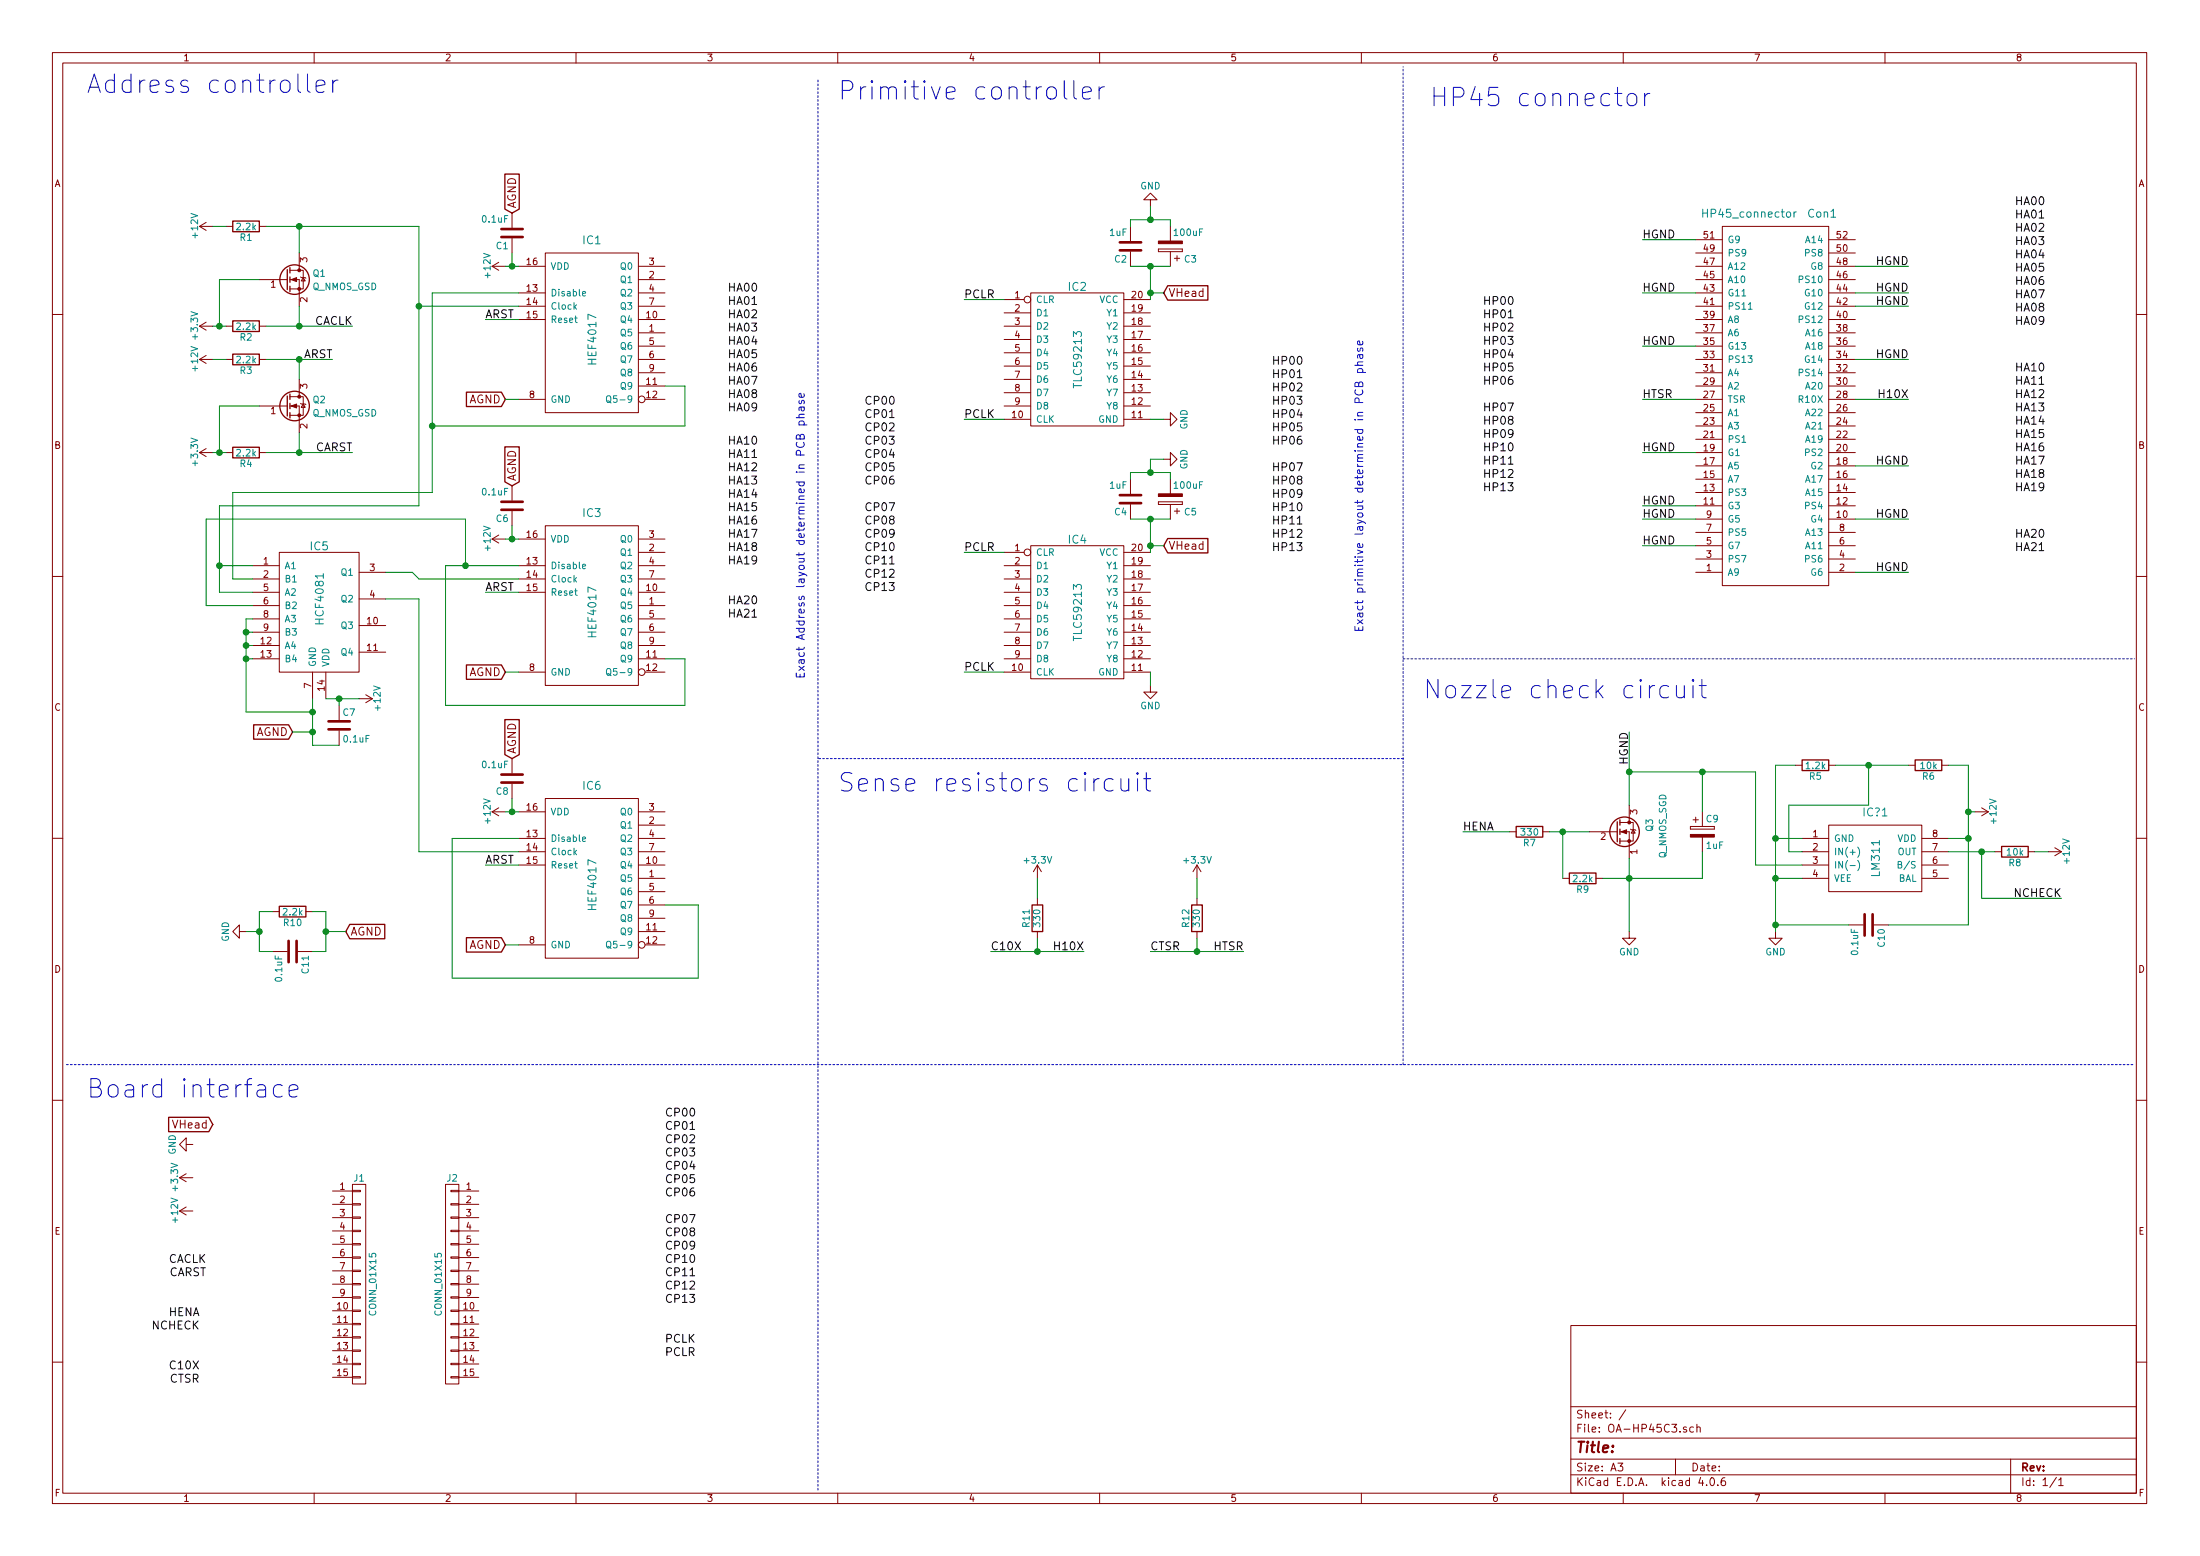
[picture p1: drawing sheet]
<svg xmlns="http://www.w3.org/2000/svg" width="420mm" height="297mm" viewBox="0 0 420 297" stroke-linecap="round" stroke-linejoin="round" font-family="sans-serif">
<g fill="none" stroke="#840000" stroke-width=".19">
<path d="M10 10h400v277h-400zM12 12h396v273.1h-396zM60 10v2M110 10v2M160 10v2M210 10v2M260 10v2M310 10v2M360 10v2M219.7 38.1h1.3l-1.3-1.2-1.3 1.2h1.3v1.3M38.1 43.2h2.5M38.1 43.2l1.3 .8"/>
<path d="M39.4 42.5l-1.3 .7M43.2 43.2h1.2M49.5 53.4h5.4M49.5 43.2h1.3M55.4 53.4h1.7v5.1M55.4 51.6h1.7M57.1 51.6h.8v3.6h-2.5M57.1 48.3v3.3M57.4 52.9l1 .2M57.9 53l.4 .6h-.8zM94 50.8h2.5M94 50.8l1.2 .8"/>
<path d="M95.2 50.1l-1.2 .7M97.8 40.7v2.8M97.8 45.5v2.8M99.1 58.5h5M99.1 55.9h5M99.1 50.8h5M104.1 48.3h17.8v30.5h-17.8zM121.9 58.5h5.1M121.9 55.9h5.1M121.9 53.4h5.1M121.9 50.8h5.1M191.8 57.2h3.8"/>
<path d="M191.8 59.7h5M196.8 55.9h17.8v25.4h-17.8zM214.6 57.2h5.1M214.6 59.7h5.1M215.9 43.2v2.8M215.9 48v2.8M221.2 47.5h4.6zM221.2 48h4.6zM221.2 47.5v.5zM223.5 43.2v2.8M223.5 48v2.8M224.3 49.3h1"/>
<path d="M224.8 48.8v1M225.8 47.5v.5zM323.8 48.3h5.1M323.8 58.5h5.1M323.8 45.8h5.1M323.8 55.9h5.1M323.8 53.4h5.1M323.8 50.8h5.1M328.9 43.2h20.3v68.6h-20.3zM349.2 48.3h5.1M349.2 58.5h5.1M349.2 45.8h5.1"/>
<path d="M349.2 55.9h5.1M349.2 53.4h5.1M349.2 50.8h5.1M10 60h2M38.1 68.6h2.5M38.1 62.3h2.5M38.1 62.3l1.3 .7M38.1 68.6l1.3 .8M39.4 61.5l-1.3 .8M39.4 67.9l-1.3 .7M43.2 68.6h1.2M43.2 62.3h1.2"/>
<path d="M49.5 68.6h1.3M49.5 62.3h1.3M49.5 77.5h5.4M55.4 77.5h1.7v5.1M55.4 75.7h1.7M57.1 75.7h.8v3.6h-2.5M57.1 72.4v3.3M57.4 77l1 .3M57.9 77.1l.4 .7h-.8zM99.1 61h5M99.1 76.2h5M121.9 73.7h5.1"/>
<path d="M121.9 61h5.1M121.9 71.2h5.1M121.9 68.6h5.1M121.9 66.1h5.1M121.9 63.5h5.1M123.2 76.2h3.8M191.8 62.3h5M191.8 64.8h5M191.8 67.3h5M191.8 69.9h5M191.8 72.4h5M191.8 75h5"/>
<path d="M191.8 77.5h5M214.6 62.3h5.1M214.6 64.8h5.1M214.6 67.3h5.1M214.6 69.9h5.1M214.6 72.4h5.1M214.6 75h5.1M214.6 77.5h5.1M323.8 73.7h5.1M323.8 61h5.1M323.8 71.2h5.1M323.8 68.6h5.1"/>
<path d="M323.8 78.8h5.1M323.8 66.1h5.1M323.8 76.2h5.1M323.8 63.5h5.1M349.2 73.7h5.1M349.2 61h5.1M349.2 71.2h5.1M349.2 68.6h5.1M349.2 78.8h5.1M349.2 66.1h5.1M349.2 76.2h5.1M349.2 63.5h5.1"/>
<path d="M408 60h2M38.1 86.4h2.5M38.1 86.4l1.3 .8M39.4 85.6l-1.3 .8M43.2 86.4h1.2M49.5 86.4h1.3M97.8 92.7v2.8M97.8 97.6v2.8M191.8 80h5M214.6 80h5.1M215.9 91.5v2.8M215.9 96.3v2.8"/>
<path d="M221.2 95.8h4.6zM221.2 96.3h4.6zM221.2 95.8v.5zM222.2 80h1.3v-1.2l1.3 1.2-1.3 1.3v-1.3M222.2 87.7h1.3v-1.3l1.3 1.3-1.3 1.2v-1.2M223.5 91.5v2.8M223.5 96.3v2.8M224.3 97.6h1M224.8 97.1v1M225.8 95.8v.5zM323.8 99.1h5.1M323.8 86.4h5.1"/>
<path d="M323.8 96.6h5.1M323.8 83.9h5.1M323.8 94h5.1M323.8 81.3h5.1M323.8 91.5h5.1M323.8 88.9h5.1M349.2 99.1h5.1M349.2 86.4h5.1M349.2 96.6h5.1M349.2 83.9h5.1M349.2 94h5.1M349.2 81.3h5.1"/>
<path d="M349.2 91.5h5.1M349.2 88.9h5.1M10 110h2M48.3 108h5M48.3 110.5h5M48.3 113.1h5M48.3 115.6h5M48.3 118.1h5M53.3 105.4h15.3v22.9h-15.3zM68.6 109.3h5.1M68.6 114.3h5.1M68.6 119.4h5.1"/>
<path d="M94 102.9h2.5M94 102.9l1.2 .8M95.2 102.1l-1.2 .8M99.1 108h5M99.1 110.5h5M99.1 113.1h5M99.1 102.9h5M104.1 100.4h17.8v30.4h-17.8zM121.9 108h5.1M121.9 110.5h5.1M121.9 113.1h5.1M121.9 115.6h5.1"/>
<path d="M121.9 118.1h5.1M121.9 105.4h5.1M121.9 102.9h5.1M191.8 108h5M191.8 110.5h5M191.8 113.1h5M191.8 115.6h5M191.8 118.1h5M191.8 105.4h3.8M196.8 104.2h17.8v25.4h-17.8zM214.6 108h5.1M214.6 110.5h5.1"/>
<path d="M214.6 113.1h5.1M214.6 115.6h5.1M214.6 118.1h5.1M214.6 105.4h5.1M323.8 109.3h5.1M323.8 106.7h5.1M323.8 104.2h5.1M323.8 101.6h5.1M349.2 109.3h5.1M349.2 106.7h5.1M349.2 104.2h5.1M349.2 101.6h5.1"/>
<path d="M408 110h2M48.3 120.7h5M48.3 123.2h5M48.3 125.8h5M59.7 128.3v5.1M62.2 128.3v5.1M64.8 134.7v2.8M64.8 139.5v2.8M68.6 124.5h5.1M68.6 133.4h2.5M69.8 132.6l1.3 .8M71.1 133.4l-1.3 .7"/>
<path d="M99.1 128.3h5M121.9 120.7h5.1M121.9 123.2h5.1M121.9 125.8h5.1M123.2 128.3h3.8M191.8 120.7h5M191.8 123.2h5M191.8 125.8h5M191.8 128.3h5M214.6 120.7h5.1M214.6 123.2h5.1M214.6 125.8h5.1"/>
<path d="M214.6 128.3h5.1M219.7 130.8v1.3h1.3l-1.3 1.3-1.3-1.3h1.3M94 155h2.5M94 155l1.2 .7M95.2 154.2l-1.2 .8M97.8 144.8v2.8M97.8 149.6v2.8M99.1 155h5M104.1 152.4h17.8v30.5h-17.8zM121.9 157.5h5.1M121.9 155h5.1M288.3 158.8h1.3"/>
<path d="M294.6 158.8h1.3M303.5 158.8h5.4M309.4 158.8h1.7v5.1M309.4 157h1.7M311.1 157h.8v3.6h-2.5M311.1 153.7v3.3M311.4 158.3l1 .2M311.9 158.4l.4 .6h-.8zM322.8 157.8v.5zM322.8 158.3h4.6zM322.8 157.8h4.6zM323.3 156.5h1.1"/>
<path d="M323.8 156v1M325.1 155v2.8M325.1 159.8v2.8M327.4 157.8v.5zM342.9 146.1h1.3M349.2 157.5h17.8v12.7h-17.8zM349.2 146.1h1.3M364.5 146.1h1.3M370.8 146.1h1.3M377.2 155h2.5M378.5 154.2l1.2 .8M379.7 155l-1.2 .7"/>
<path d="M10 160h2M45.7 177.8v-1.2l-1.3 1.2 1.3 1.3v-1.3h1.3M52.1 174h1.2M58.4 174h1.3M99.1 160.1h5M99.1 162.6h5M99.1 165.1h5M121.9 160.1h5.1M121.9 162.6h5.1M121.9 165.1h5.1M121.9 167.7h5.1M121.9 170.2h5.1"/>
<path d="M121.9 172.8h5.1M121.9 175.3h5.1M121.9 177.8h5.1M198.1 165.1v2.6M198.1 171.5v1.3M198.1 177.8v1.3M198.1 165.1l-.7 1.3M198.1 165.1l.8 1.3M228.6 165.1v2.6M228.6 171.5v1.3M228.6 177.8v1.3M228.6 165.1l-.8 1.3"/>
<path d="M228.6 165.1l.8 1.3M298.4 167.7h1.3M304.8 167.7h1.3M311.1 177.8v1.3h1.3l-1.3 1.3-1.2-1.3h1.2M339.1 177.8v1.3h1.3l-1.3 1.3-1.3-1.3h1.3M344.2 160.1h5M344.2 162.6h5M344.2 165.1h5M344.2 167.7h5M353.1 176.6h2.8M357.9 176.6h2.8M367 160.1h5.1"/>
<path d="M367 162.6h5.1M367 165.1h5.1M367 167.7h5.1M381 162.6h1.3M387.3 162.6h1.3M391.2 162.6h2.5M392.4 161.8l1.3 .8M393.7 162.6l-1.3 .8M408 160h2M52.1 181.6h2.8M56.9 181.6h2.8M99.1 180.4h5"/>
<path d="M123.2 180.4h3.8M10 210h2M35.6 218.5v-1.3l-1.3 1.3 1.3 1.2v-1.2h1.2M408 210h2M34.3 224.8l1.3 .8M34.3 224.8h2.5M34.3 231.2l1.3 .7M34.3 231.2h2.5M35.6 224.1l-1.3 .7M35.6 230.4l-1.3 .8M63.5 227.4h3.8M63.5 229.9h3.8"/>
<path d="M63.5 232.4h3.8M63.5 235h3.8M63.5 237.5h3.8M67.3 239.9h1.5v.3h-1.5zM67.3 237.4h1.5v.3h-1.5zM67.3 234.9h1.5v.2h-1.5zM67.3 232.3h1.5v.3h-1.5zM67.3 229.8h1.5v.2h-1.5zM67.3 227.2h1.5v.3h-1.5zM67.3 226.1h2.5v38.1h-2.5zM85.1 226.1h2.5v38.1h-2.5zM86.1 239.9h1.5v.3h-1.5z"/>
<path d="M86.1 237.4h1.5v.3h-1.5zM86.1 234.9h1.5v.2h-1.5zM86.1 232.3h1.5v.3h-1.5zM86.1 229.8h1.5v.2h-1.5zM86.1 227.2h1.5v.3h-1.5zM87.6 227.4h3.8M87.6 229.9h3.8M87.6 232.4h3.8M87.6 235h3.8M87.6 237.5h3.8M63.5 240.1h3.8M63.5 242.6h3.8"/>
<path d="M63.5 245.1h3.8M63.5 247.7h3.8M63.5 250.2h3.8M63.5 252.8h3.8M63.5 255.3h3.8M63.5 257.8h3.8M67.3 257.7h1.5v.3h-1.5zM67.3 255.2h1.5v.2h-1.5zM67.3 252.6h1.5v.3h-1.5zM67.3 250.1h1.5v.3h-1.5zM67.3 247.6h1.5v.2h-1.5zM67.3 245h1.5v.3h-1.5z"/>
<path d="M67.3 242.5h1.5v.2h-1.5zM86.1 257.7h1.5v.3h-1.5zM86.1 255.2h1.5v.2h-1.5zM86.1 252.6h1.5v.3h-1.5zM86.1 250.1h1.5v.3h-1.5zM86.1 247.6h1.5v.2h-1.5zM86.1 245h1.5v.3h-1.5zM86.1 242.5h1.5v.2h-1.5zM87.6 240.1h3.8M87.6 242.6h3.8M87.6 245.1h3.8M87.6 247.7h3.8"/>
<path d="M87.6 250.2h3.8M87.6 252.8h3.8M87.6 255.3h3.8M87.6 257.8h3.8M300 253h108v32.1h-108zM10 260h2M63.5 260.4h3.8M63.5 262.9h3.8M67.3 262.8h1.5v.3h-1.5zM67.3 260.3h1.5v.2h-1.5zM86.1 262.8h1.5v.3h-1.5zM86.1 260.3h1.5v.2h-1.5z"/>
<path d="M87.6 260.4h3.8M87.6 262.9h3.8M300 278.5h108M300 274.5h108M300 268.5h108M309 279.3h.9l-.5 .6 .5 .1v.7l-.2 .1-.7-.1M310.5 269.1l-1.3 2M320 278.5v3M322.1 272.5a.37 .37 0 0 0-.6 .1l.1 .2 .5 .2v.1l-.2 .3-.4-.1M323.4 272.5l-.4-.1-.3 .3 .1 .6 .2 .1 .4-.1M324.1 272.5l.2-.1 .4 .1v.9M324.1 271.9v1.5"/>
<path d="M384 278.5v6.6M408 260h2M60 285.1v1.9M110 285.1v1.9M160 285.1v1.9M210 285.1v1.9M260 285.1v1.9M300 281.5h108M310 285.1v1.9M324.8 282l-.4 1.1h1M325.9 283.5v.1M326.7 282.3l.2-.2a.81 .81 0 0 1 .6 .6 .81 .81 0 0 1-.3 .8l-.1 .1a.79 .79 0 0 1-.4-1.3z"/>
<path d="M328.1 283.5v.1M329.4 282.1a.59 .59 0 0 0-.7 .6l.1 .8 .2 .1 .5-.1 .1-.5-.2-.3h-.4l-.3 .3M360 285.1v1.9M392.7 282l-1.2 2M393.2 282.5l.4-.4v1.5M393.2 283.6h.8"/>
<circle cx="196.2" cy="57.2" r=".63"/>
<circle cx="122.6" cy="76.2" r=".63"/>
<circle cx="196.2" cy="105.4" r=".63"/>
<circle cx="122.6" cy="128.3" r=".63"/>
<circle cx="122.6" cy="180.4" r=".63"/>
</g>
<g fill="none" stroke="#008484" stroke-width=".19">
<path d="M111.3 56.1l.5-.2v-.2l-.4-.1-.1 .2v.6h.5M333.9 59h.7M342.6 40.4v1.1M343.1 40.4l-.3 .1-.2 .3M115.9 75.7l.2-.1h.4a.83 .83 0 0 1-.1 1.2 .44 .44 0 0 1-.6-.4zM116.1 76.5l.6 .4M111.3 108.1l.5-.1v-.2l-.4-.1-.1 .2v.6h.5M115.9 127.8l.2-.2 .4 .1a.83 .83 0 0 1-.1 1.2 .44 .44 0 0 1-.6-.4zM116.1 128.6l.6 .4M111.3 160.2l.5-.1v-.2l-.4-.1-.1 .2v.6h.5M115.9 179.9l.2-.2h.4a.83 .83 0 0 1-.1 1.3 .44 .44 0 0 1-.6-.5zM353.3 165.2h1"/>
<path d="M354.8 161.7a1.51 1.51 0 0 1 0 2M354.8 164.2a1.51 1.51 0 0 1 0 2M362.5 165l.6-.1v-.3l-.6-.1v1.2h.5l.2-.1v-.3l-.3-.3M116.1 180.7l.6 .4"/>
</g>
<g fill="none" stroke="#840000" stroke-width=".25">
<path d="M96.4 33.2h2.8v6.7l-1.4 .8-1.4-.8zM44.4 42.2h5.1v2h-5.1zM54.9 51.5v3.8M55.4 51.1v1M55.4 52.9v1M55.4 54.6v1.1M223 54.5h7.7v2.8h-7.7l-.8-1.4zM44.4 61.3h5.1v2h-5.1zM44.4 67.6h5.1v2h-5.1zM54.9 75.6v3.8M55.4 75.2v1M55.4 77v1"/>
<path d="M55.4 78.8v1M89.1 74.9h6.7l.7 1.3-.7 1.4h-6.7zM44.4 85.4h5.1v2h-5.1zM96.4 85.3h2.8v6.7l-1.4 .7-1.4-.7zM223 102.8h7.7v2.7h-7.7l-.8-1.3zM48.4 138.4h6.7l.8 1.3-.8 1.4h-6.7zM89.1 126.9h6.7l.7 1.4-.7 1.4h-6.7zM96.4 137.4h2.8v6.7l-1.4 .7-1.4-.7zM289.6 157.8h5v2h-5zM308.9 156.9v3.8M309.4 156.5v1M309.4 158.3v1"/>
<path d="M344.2 145.1h5v2h-5zM365.8 145.1h5v2h-5zM53.3 173h5.1v2h-5.1zM66.8 176.5h6.7v2.7h-6.7l-.8-1.4zM89.1 179h6.7l.7 1.4-.7 1.3h-6.7zM197.1 172.8h2v5h-2zM227.6 172.8h2v5h-2zM299.7 166.7h5.1v2h-5.1zM309.4 160.1v1M382.3 161.6h5v2h-5zM32.2 213.3h7.7l.7 1.4-.7 1.3h-7.7z"/>
<circle cx="56.3" cy="53.4" r="2.82"/>
<circle cx="56.3" cy="77.5" r="2.82"/>
<circle cx="310.3" cy="158.8" r="2.82"/>
</g>
<g fill="#840000" stroke="#840000" stroke-width=".19">
<path d="M55.6 77.5l1-.4v.8z"/>
<path d="M55.6 53.4l1-.4v.8z"/>
<path d="M309.6 158.8l1-.4v.8z"/>
<path d="M221.2 94.3h4.6v.5h-4.6z"/>
<path d="M322.8 159.3h4.6v.5h-4.6z"/>
<path d="M221.2 46h4.6v.5h-4.6z"/>
<circle cx="57.1" cy="79.3" r=".28"/>
<circle cx="57.1" cy="75.7" r=".28"/>
<circle cx="57.1" cy="55.2" r=".28"/>
<circle cx="57.1" cy="51.6" r=".28"/>
<circle cx="311.2" cy="160.6" r=".28"/>
<circle cx="311.2" cy="157" r=".28"/>
</g>
<g fill="none" stroke="#840000" stroke-width=".51">
<path d="M95.8 43.7h4M95.8 45.2h4M213.9 46.3h4M213.9 47.8h4M95.8 95.8h4M95.8 97.3h4M213.9 94.5h4M213.9 96h4M62.7 139.2h4.1M62.7 137.7h4.1M95.8 147.9h4M95.8 149.4h4"/>
<path d="M55.1 179.6v4.1M56.6 179.6v4.1M356.1 174.5v4.1M357.6 174.5v4.1"/>
</g>
<g fill="none" stroke="#0000c2" stroke-width=".19">
<path d="M58.7 14.1v3.1l.2 .3 .3 .1M60.4 16.5l1.7-.4-.2-.6-.4-.2h-.6l-.3 .2-.2 .3v1.4l.2 .3 .3 .1h.6l.4-.1M63.6 15.3v2.3M64.5 15.3a.9 .9 0 0 0-.9 .7M203.3 15.4v3l.1 .4 .4 .1M205.1 15.4v3l.1 .4 .4 .1M206.7 17.7l1.7-.3-.2-.7-.3-.1h-.7l-.3 .1-.2 .4v1.3l.2 .4 .3 .1h.7l.3-.1M209.9 16.6v2.3M210.9 16.6a.9 .9 0 0 0-1 .7M311.1 18a.96 .96 0 0 1 1.5 .5v1a.97 .97 0 0 1-.9 .7 .97 .97 0 0 1-1-.7v-1zM314.1 17.8v2.4M315.1 17.8a.9 .9 0 0 0-1 .7"/>
<path d="M152.1 79.7h1.5M152.7 76.5l-.1 .3 .2 .3 .2-.1 .2-.5h.3v.6M152.9 77.7l.1 .5a.3 .3 0 0 0 .3 .3 .3 .3 0 0 0 .3-.3l-.1-.5M153.5 75.2l.1 .4-.2 .2h-.7v-.6l.2-.1 .2 .7M153.6 79.1h-.8a.37 .37 0 0 0-.2 .3 .37 .37 0 0 0 .1 .3M153.6 77.7l-.9 .1v.6M258.7 69.7h1.6M258.9 74.4a.72 .72 0 0 0 .5 1.1 .72 .72 0 0 0 .9-.8l-.2-.3M259.3 71.1h1.5M259.3 71.1v-.4l.3-.3h.4l.2 .1v.6M259.3 66.5v.3l.2 .3 .2-.1 .1-.5h.4v.6M259.5 73.3l.3-.4 .3 .1 .2 .2v.6h-1.6v-.5l.2-.2 .3-.1 .2 .1 .1 .7"/>
<path d="M259.6 67.7l.1 .5a.3 .3 0 0 0 .3 .2 .3 .3 0 0 0 .3-.2l-.1-.5M260.2 65.2l.1 .4-.2 .2-.8-.1v-.5l.3-.1 .2 .7M260.3 69.1h-.8a.37 .37 0 0 0-.3 .3 .37 .37 0 0 0 .2 .3M260.3 67.7l-1 .1v.6M152.6 81.1h1.5M152.7 81.1l-.1-.4 .3-.3h.4l.2 .1v.6M152.8 83.3l.3-.4 .3 .1 .2 .2v.6h-1.5v-.5l.1-.2 .3-.1 .2 .1 .1 .7M318.7 131l-.4-.1h-.6l-.5 .3-.2 .4v.9l.2 .4a1.13 1.13 0 0 0 1.5 .2M320.2 130.9v1.8a.85 .85 0 0 0 1.5 .2M321.7 130.9v2.3M323.3 129.7l-.1 .2 .1 .2 .2-.2-.2-.2v.4M323.3 130.9v2.3"/>
<path d="M324.5 130.9h1.4M325 129.7v3l.2 .4 .7 .1M209.9 148.7a.9 .9 0 0 0-1 .6M212.6 148.8l-.4-.1h-.6l-.5 .3-.2 .3v1l.2 .4a1.13 1.13 0 0 0 1.5 .1M214.1 148.7v1.8a.85 .85 0 0 0 1.5 .2M215.6 148.7v2.3M217.2 147.5l-.1 .2 .1 .1 .2-.1-.2-.2v.3M217.2 148.7v2.3M218.4 148.7h1.4M218.9 147.5v3l.2 .3 .7 .2M53.9 207.2l-.3-.1h-.7l-.5 .3-.2 .4v.9l.2 .4a1.13 1.13 0 0 0 1.5 .2M55.2 208.2l1.7-.3-.2-.7-.3-.1h-.7l-.3 .1-.2 .4v1.3l.2 .4 .3 .1h.7l.3-.1"/>
</g>
<path d="M169.9 79.7h.9M288.1 60.7h.9M288.1 88.6h.9M169.9 107.7h.9M131.8 215.6h.9M131.8 243.5h.9" fill="none" stroke="#000" stroke-width=".19"/>
<path d="M156.2 15.3v269.2M268 125.8h139.7M268 144.8h-111.8M12.7 203.2h395M268 203.2v-190.5" fill="none" stroke="#0000c2" stroke-width=".19" stroke-dasharray=".3 .4"/>
<g fill="none" stroke="#008400" stroke-width=".19">
<path d="M219.7 39.4v2.5M40.6 43.2h2.6M49.5 53.4h-7.6v8.9M50.8 43.2h29.2v53.4h-38.1v16.5h6.4M57.1 43.2v5.1M57.1 58.5v3.8M80 58.5h19.1M96.5 50.8h2.6M97.8 48.3v2.5M99.1 55.9h-16.6v38.1h-38.1v16.5h3.9M184.1 57.2h7.7M215.9 50.8h7.6"/>
<path d="M215.9 43.2v-1.3h7.6v1.3M219.7 50.8v6.4M219.7 55.9h2.5M313.7 55.9h10.1M313.7 45.8h10.1M354.3 50.8h10.2M354.3 55.9h10.2M354.3 58.5h10.2M40.6 62.3h2.6M40.6 68.6h2.6M49.5 77.5h-7.6v8.9M50.8 62.3h16.5"/>
<path d="M50.8 68.6h12.7M57.1 68.6v3.8M92.7 61h6.4M96.5 76.2h2.6M127 73.7h3.8v7.6h-48.3M313.7 76.2h10.1M313.7 66.1h10.1M354.3 68.6h10.2M354.3 76.2h10.2M40.6 86.4h2.6M50.8 86.4h16.5M57.1 82.6v3.8"/>
<path d="M184.1 80h7.7M215.9 99.1h7.6M215.9 91.5v-1.3h7.6v1.3M219.7 99.1v6.3M219.7 80h2.5M222.2 87.7h-2.5v2.5M313.7 99.1h10.1M313.7 86.4h10.1M313.7 96.6h10.1M354.3 99.1h10.2M354.3 88.9h10.2M41.9 108h6.4"/>
<path d="M48.3 118.1h-1.3v17.8h12.7M73.7 114.3h6.3v48.3h19.1M73.7 109.3h5l1.3 1.2h19.1M88.9 108v-8.9h-49.5v16.5h8.9M92.7 113.1h6.4M96.5 102.9h2.6M97.8 100.4v2.5M99.1 108h-14v26.7h45.7v-8.9h-3.8M184.1 105.4h7.7M219.7 104.2h2.5M313.7 104.2h10.1M354.3 109.3h10.2"/>
<path d="M47 125.8h1.3M47 120.7h1.3M47 123.2h1.3M55.9 139.7h3.8M59.7 133.4v8.9h5.1M62.2 133.4h6.4M64.8 133.4v1.3M96.5 128.3h2.6M184.1 128.3h7.7M219.7 128.3v2.5M311.1 139.7v14M96.5 155h2.6"/>
<path d="M97.8 152.4v2.6M279.4 158.8h8.9M295.9 158.8h7.6M298.4 158.8v8.9M311.1 147.4h24.2v17.7h8.9M325.1 147.4v7.6M342.9 146.1h-3.8v31.7M350.5 146.1h14M356.9 146.1v7.6h-15.3v8.9h2.6M372.1 146.1h3.8v30.5h-15.2M375.9 155h1.3M47 177.8h2.5"/>
<path d="M52.1 174h-2.6v7.6h2.6M59.7 174h2.5v7.6h-2.5M62.2 177.8h3.8M92.7 165.1h6.4M99.1 160.1h-12.7v26.6h46.9v-13.9h-6.3M198.1 167.7v3.8M198.1 179.1v2.5M228.6 167.7v3.8M228.6 179.1v2.5M311.1 163.9v13.9M325.1 162.6v5.1h-19M339.1 167.7h5.1"/>
<path d="M339.1 160.1h5.1M339.1 176.6h14M372.1 160.1h3.8M372.1 162.6h8.9M378.5 162.6v8.9h15.2M388.6 162.6h2.6M96.5 180.4h2.6M189.2 181.6h17.8M219.7 181.6h17.8"/>
</g>
<g fill="#008400" stroke="#008400" stroke-width=".25">
<circle cx="219.7" cy="50.8" r=".51"/>
<circle cx="219.7" cy="99.1" r=".51"/>
<circle cx="219.7" cy="55.9" r=".51"/>
<circle cx="219.7" cy="104.2" r=".51"/>
<circle cx="219.7" cy="41.9" r=".51"/>
<circle cx="219.7" cy="90.2" r=".51"/>
<circle cx="298.4" cy="158.8" r=".51"/>
<circle cx="311.1" cy="167.7" r=".51"/>
<circle cx="325.1" cy="147.4" r=".51"/>
<circle cx="339.1" cy="160.1" r=".51"/>
<circle cx="356.9" cy="146.1" r=".51"/>
<circle cx="375.9" cy="155" r=".51"/>
<circle cx="375.9" cy="160.1" r=".51"/>
<circle cx="339.1" cy="167.7" r=".51"/>
<circle cx="339.1" cy="176.6" r=".51"/>
<circle cx="311.1" cy="147.4" r=".51"/>
<circle cx="41.9" cy="62.3" r=".51"/>
<circle cx="41.9" cy="86.4" r=".51"/>
<circle cx="57.2" cy="62.3" r=".51"/>
<circle cx="57.2" cy="86.4" r=".51"/>
<circle cx="62.2" cy="177.8" r=".51"/>
<circle cx="49.5" cy="177.8" r=".51"/>
<circle cx="59.7" cy="139.7" r=".51"/>
<circle cx="64.8" cy="133.4" r=".51"/>
<circle cx="97.8" cy="50.8" r=".51"/>
<circle cx="97.8" cy="102.9" r=".51"/>
<circle cx="97.8" cy="155" r=".51"/>
<circle cx="47" cy="120.7" r=".51"/>
<circle cx="47" cy="123.2" r=".51"/>
<circle cx="47" cy="125.8" r=".51"/>
<circle cx="59.7" cy="135.9" r=".51"/>
<circle cx="57.1" cy="43.2" r=".51"/>
<circle cx="80" cy="58.5" r=".51"/>
<circle cx="41.9" cy="108" r=".51"/>
<circle cx="57.2" cy="68.6" r=".51"/>
<circle cx="82.6" cy="81.3" r=".51"/>
<circle cx="88.9" cy="108" r=".51"/>
<circle cx="378.5" cy="162.6" r=".51"/>
<circle cx="228.6" cy="181.6" r=".51"/>
<circle cx="198.1" cy="181.6" r=".51"/>
</g>
<g font-size="4.9" fill="#0000c2">
<text x="16.5" y="17.8">Address controller</text>
<text x="160" y="19.1">Primitive controller</text>
<text x="273" y="20.4">HP45 connector</text>
<text x="271.8" y="133.4">Nozzle check circuit</text>
<text x="160" y="151.2">Sense resistors circuit</text>
<text x="16.5" y="209.6">Board interface</text>
</g>
<text font-size="2.8" fill="#840000" x="301" y="277.3">Title:</text>
<g font-size="2.1" fill="#840000">
<text x="98.6" y="39.8" transform="rotate(-90 98.6 39.8)">AGND</text>
<text x="223.2" y="56.7">VHead</text>
<text x="89.4" y="77">AGND</text>
<text x="98.6" y="91.8" transform="rotate(-90 98.6 91.8)">AGND</text>
<text x="223.2" y="104.9">VHead</text>
<text x="89.4" y="129.1">AGND</text>
<text x="48.7" y="140.5">AGND</text>
<text x="98.6" y="143.9" transform="rotate(-90 98.6 143.9)">AGND</text>
<text x="67" y="178.6">AGND</text>
<text x="89.4" y="181.1">AGND</text>
<text x="33.1" y="215.4">VHead</text>
<text x="301" y="273.5">File: OA-HP45C3.sch</text>
<text x="301" y="270.8">Sheet: /</text>
<text x="301" y="280.9">Size: A3</text>
<text x="323" y="280.9">Date:</text>
<text x="386" y="280.9">Rev:</text>
<text x="301" y="283.7">KiCad E.D.A. kicad 4.0.6</text>
<text x="386" y="283.7">Id: 1/1</text>
</g>
<g font-size="2.1" fill="#008484">
<text x="325.7" y="41.5">HP45_connector</text>
<text x="345.3" y="41.5">Con1</text>
<text x="111.4" y="46.6">IC1</text>
<text x="204.1" y="55.5">IC2</text>
<text x="113.9" y="69.3" transform="rotate(-90 113.9 69.3)">HEF4017</text>
<text x="206.6" y="73.6" transform="rotate(-90 206.6 73.6)">TLC59213</text>
<text x="111.4" y="98.7">IC3</text>
<text x="59.3" y="105">IC5</text>
<text x="204.1" y="103.8">IC4</text>
<text x="61.8" y="118.9" transform="rotate(-90 61.8 118.9)">HCF4081</text>
<text x="113.9" y="121.3" transform="rotate(-90 113.9 121.3)">HEF4017</text>
<text x="206.6" y="121.9" transform="rotate(-90 206.6 121.9)">TLC59213</text>
<text x="111.4" y="150.8">IC6</text>
<text x="355.9" y="155.8">IC?1</text>
<text x="359" y="167.1" transform="rotate(-90 359 167.1)">LM311</text>
<text x="113.9" y="173.4" transform="rotate(-90 113.9 173.4)">HEF4017</text>
</g>
<g font-size="2.1">
<text x="384.8" y="39.2">HA00</text>
<text x="384.8" y="41.7">HA01</text>
<text x="313.7" y="45.5">HGND</text>
<text x="384.8" y="44.2">HA02</text>
<text x="384.8" y="46.8">HA03</text>
<text x="358.2" y="50.6">HGND</text>
<text x="384.8" y="49.3">HA04</text>
<text x="384.8" y="51.9">HA05</text>
<text x="139.3" y="55.7">HA00</text>
<text x="139.3" y="58.2">HA01</text>
<text x="184.1" y="56.9">PCLR</text>
<text x="283.2" y="58.2">HP00</text>
<text x="313.7" y="55.7">HGND</text>
<text x="358.2" y="58.2">HGND</text>
<text x="358.2" y="55.7">HGND</text>
<text x="384.8" y="54.4">HA06</text>
<text x="384.8" y="56.9">HA07</text>
<text x="384.8" y="59.5">HA08</text>
<text x="59.9" y="62">CACLK</text>
<text x="92.7" y="60.7">ARST</text>
<text x="139.3" y="60.7">HA02</text>
<text x="139.3" y="63.3">HA03</text>
<text x="139.3" y="65.8">HA04</text>
<text x="283.2" y="60.7">HP01</text>
<text x="283.2" y="63.3">HP02</text>
<text x="283.2" y="65.8">HP03</text>
<text x="313.7" y="65.8">HGND</text>
<text x="384.8" y="62">HA09</text>
<text x="57.7" y="68.4">ARST</text>
<text x="139.3" y="68.4">HA05</text>
<text x="139.3" y="70.9">HA06</text>
<text x="243.6" y="69.6">HP00</text>
<text x="283.2" y="68.4">HP04</text>
<text x="283.2" y="70.9">HP05</text>
<text x="358.2" y="68.4">HGND</text>
<text x="384.8" y="70.9">HA10</text>
<text x="139.3" y="73.4">HA07</text>
<text x="139.3" y="76">HA08</text>
<text x="165.1" y="77.3">CP00</text>
<text x="243.6" y="72.2">HP01</text>
<text x="243.6" y="74.7">HP02</text>
<text x="243.6" y="77.3">HP03</text>
<text x="283.2" y="73.4">HP06</text>
<text x="313.7" y="76">HTSR</text>
<text x="359.2" y="76">H10X</text>
<text x="384.8" y="73.4">HA11</text>
<text x="384.8" y="76">HA12</text>
<text x="139.3" y="78.5">HA09</text>
<text x="165.1" y="79.8">CP01</text>
<text x="165.1" y="82.3">CP02</text>
<text x="184.1" y="79.8">PCLK</text>
<text x="243.6" y="79.8">HP04</text>
<text x="243.6" y="82.3">HP05</text>
<text x="283.2" y="78.5">HP07</text>
<text x="283.2" y="81.1">HP08</text>
<text x="283.2" y="83.6">HP09</text>
<text x="384.8" y="78.5">HA13</text>
<text x="384.8" y="81.1">HA14</text>
<text x="384.8" y="83.6">HA15</text>
<text x="60" y="86.1">CARST</text>
<text x="139.3" y="84.9">HA10</text>
<text x="139.3" y="87.4">HA11</text>
<text x="139.3" y="90">HA12</text>
<text x="165.1" y="84.9">CP03</text>
<text x="165.1" y="87.4">CP04</text>
<text x="165.1" y="90">CP05</text>
<text x="243.6" y="84.9">HP06</text>
<text x="243.6" y="90">HP07</text>
<text x="283.2" y="86.1">HP10</text>
<text x="283.2" y="88.7">HP11</text>
<text x="313.7" y="86.1">HGND</text>
<text x="358.2" y="88.7">HGND</text>
<text x="384.8" y="86.1">HA16</text>
<text x="384.8" y="88.7">HA17</text>
<text x="139.3" y="92.5">HA13</text>
<text x="139.3" y="95">HA14</text>
<text x="165.1" y="92.5">CP06</text>
<text x="243.6" y="92.5">HP08</text>
<text x="243.6" y="95">HP09</text>
<text x="283.2" y="91.2">HP12</text>
<text x="283.2" y="93.8">HP13</text>
<text x="384.8" y="91.2">HA18</text>
<text x="384.8" y="93.8">HA19</text>
<text x="139.3" y="97.6">HA15</text>
<text x="139.3" y="100.1">HA16</text>
<text x="165.1" y="97.6">CP07</text>
<text x="165.1" y="100.1">CP08</text>
<text x="243.6" y="97.6">HP10</text>
<text x="243.6" y="100.1">HP11</text>
<text x="313.7" y="96.3">HGND</text>
<text x="313.7" y="98.8">HGND</text>
<text x="358.2" y="98.8">HGND</text>
<text x="139.3" y="102.7">HA17</text>
<text x="139.3" y="105.2">HA18</text>
<text x="139.3" y="107.7">HA19</text>
<text x="165.1" y="102.7">CP09</text>
<text x="165.1" y="105.2">CP10</text>
<text x="165.1" y="107.7">CP11</text>
<text x="184.1" y="105.2">PCLR</text>
<text x="243.6" y="102.7">HP12</text>
<text x="243.6" y="105.2">HP13</text>
<text x="313.7" y="103.9">HGND</text>
<text x="384.8" y="102.7">HA20</text>
<text x="384.8" y="105.2">HA21</text>
<text x="92.7" y="112.8">ARST</text>
<text x="165.1" y="110.3">CP12</text>
<text x="165.1" y="112.8">CP13</text>
<text x="358.2" y="109">HGND</text>
<text x="139.3" y="115.4">HA20</text>
<text x="139.3" y="117.9">HA21</text>
<text x="184.1" y="128.1">PCLK</text>
<text x="310.9" y="146" transform="rotate(-90 310.9 146)">HGND</text>
<text x="279.4" y="158.5">HENA</text>
<text x="92.7" y="164.9">ARST</text>
<text x="384.6" y="171.2">NCHECK</text>
<text x="189.2" y="181.4">C10X</text>
<text x="201.7" y="181.4">H10X</text>
<text x="219.7" y="181.4">CTSR</text>
<text x="231.7" y="181.4">HTSR</text>
<text x="127" y="213.1">CP00</text>
<text x="127" y="215.7">CP01</text>
<text x="127" y="218.2">CP02</text>
<text x="127" y="220.8">CP03</text>
<text x="127" y="223.3">CP04</text>
<text x="127" y="225.8">CP05</text>
<text x="127" y="228.4">CP06</text>
<text x="127" y="233.5">CP07</text>
<text x="127" y="236">CP08</text>
<text x="127" y="238.5">CP09</text>
<text x="32" y="241.1">CACLK</text>
<text x="32.1" y="243.6">CARST</text>
<text x="127" y="241.1">CP10</text>
<text x="127" y="243.6">CP11</text>
<text x="32.1" y="251.2">HENA</text>
<text x="127" y="246.2">CP12</text>
<text x="127" y="248.7">CP13</text>
<text x="29" y="253.8">NCHECK</text>
<text x="127" y="256.3">PCLK</text>
<text x="32.3" y="263.9">CTSR</text>
<text x="32.8" y="261.4">C10X</text>
<text x="127" y="258.9">PCLR</text>
</g>
<g font-size="2.1" fill="#0000c2">
<text x="260.3" y="120.7" transform="rotate(-90 260.3 120.7)">Exact primitive layout determined in PCB phase</text>
<text x="153.7" y="129.6" transform="rotate(-90 153.7 129.6)">Exact Address layout determined in PCB phase</text>
</g>
<g font-size="1.8" fill="#840000">
<text x="35" y="11.7">1</text>
<text x="85" y="11.7">2</text>
<text x="135" y="11.7">3</text>
<text x="185" y="11.7">4</text>
<text x="235" y="11.7">5</text>
<text x="285" y="11.7">6</text>
<text x="335" y="11.7">7</text>
<text x="385" y="11.7">8</text>
<text x="10.4" y="35.7">A</text>
<text x="408.4" y="35.7">A</text>
<text x="325.4" y="45.5">51</text>
<text x="350.8" y="45.5">52</text>
<text x="58.7" y="50" transform="rotate(-90 58.7 50)">3</text>
<text x="100.6" y="50.6">16</text>
<text x="124" y="53.1">2</text>
<text x="124" y="50.6">3</text>
<text x="325.4" y="53.1">45</text>
<text x="325.4" y="50.6">47</text>
<text x="325.4" y="48">49</text>
<text x="350.8" y="48">50</text>
<text x="350.8" y="53.1">46</text>
<text x="350.8" y="50.6">48</text>
<text x="51.7" y="54.9">1</text>
<text x="58.7" y="57.7" transform="rotate(-90 58.7 57.7)">2</text>
<text x="100.6" y="55.7">13</text>
<text x="100.6" y="58.2">14</text>
<text x="124" y="55.7">4</text>
<text x="124" y="58.2">7</text>
<text x="193.8" y="56.9">1</text>
<text x="193.8" y="59.5">2</text>
<text x="216.2" y="56.9">20</text>
<text x="216.2" y="59.5">19</text>
<text x="325.4" y="58.2">41</text>
<text x="325.4" y="55.7">43</text>
<text x="350.8" y="58.2">42</text>
<text x="350.8" y="55.7">44</text>
<text x="100.6" y="60.7">15</text>
<text x="123.5" y="60.7">10</text>
<text x="124" y="63.3">1</text>
<text x="124" y="65.8">5</text>
<text x="193.8" y="62">3</text>
<text x="193.8" y="64.6">4</text>
<text x="216.2" y="64.6">17</text>
<text x="216.2" y="62">18</text>
<text x="325.4" y="65.8">35</text>
<text x="325.4" y="63.3">37</text>
<text x="325.4" y="60.7">39</text>
<text x="350.8" y="60.7">40</text>
<text x="350.8" y="65.8">36</text>
<text x="350.8" y="63.3">38</text>
<text x="124" y="68.4">6</text>
<text x="124" y="70.9">9</text>
<text x="193.8" y="67.1">5</text>
<text x="193.8" y="69.6">6</text>
<text x="216.2" y="69.6">15</text>
<text x="216.2" y="67.1">16</text>
<text x="325.4" y="70.9">31</text>
<text x="325.4" y="68.4">33</text>
<text x="350.8" y="70.9">32</text>
<text x="350.8" y="68.4">34</text>
<text x="58.7" y="74.2" transform="rotate(-90 58.7 74.2)">3</text>
<text x="101.1" y="76">8</text>
<text x="123.5" y="73.4">11</text>
<text x="123.5" y="76">12</text>
<text x="193.8" y="72.2">7</text>
<text x="193.8" y="74.7">8</text>
<text x="193.8" y="77.3">9</text>
<text x="216.2" y="77.3">12</text>
<text x="216.2" y="74.7">13</text>
<text x="216.2" y="72.2">14</text>
<text x="325.4" y="76">27</text>
<text x="325.4" y="73.4">29</text>
<text x="350.8" y="73.4">30</text>
<text x="350.8" y="76">28</text>
<text x="51.7" y="79">1</text>
<text x="58.7" y="81.8" transform="rotate(-90 58.7 81.8)">2</text>
<text x="193.3" y="79.8">10</text>
<text x="216.2" y="79.8">11</text>
<text x="325.4" y="83.6">21</text>
<text x="325.4" y="81.1">23</text>
<text x="325.4" y="78.5">25</text>
<text x="350.8" y="83.6">22</text>
<text x="350.8" y="81.1">24</text>
<text x="350.8" y="78.5">26</text>
<text x="10.4" y="85.7">B</text>
<text x="325.4" y="88.7">17</text>
<text x="325.4" y="86.1">19</text>
<text x="350.8" y="86.1">20</text>
<text x="350.8" y="88.7">18</text>
<text x="408.4" y="85.7">B</text>
<text x="325.4" y="93.8">13</text>
<text x="325.4" y="91.2">15</text>
<text x="350.8" y="93.8">14</text>
<text x="350.8" y="91.2">16</text>
<text x="325.4" y="96.3">11</text>
<text x="325.9" y="101.4">7</text>
<text x="325.9" y="98.8">9</text>
<text x="350.8" y="98.8">10</text>
<text x="350.8" y="96.3">12</text>
<text x="351.3" y="101.4">8</text>
<text x="50.3" y="107.7">1</text>
<text x="100.6" y="107.7">13</text>
<text x="100.6" y="102.7">16</text>
<text x="124" y="105.2">2</text>
<text x="124" y="102.7">3</text>
<text x="124" y="107.7">4</text>
<text x="193.8" y="105.2">1</text>
<text x="193.8" y="107.7">2</text>
<text x="216.2" y="105.2">20</text>
<text x="216.2" y="107.7">19</text>
<text x="325.9" y="106.5">3</text>
<text x="325.9" y="103.9">5</text>
<text x="351.3" y="106.5">4</text>
<text x="351.3" y="103.9">6</text>
<text x="50.3" y="110.3">2</text>
<text x="50.3" y="112.8">5</text>
<text x="70.6" y="109">3</text>
<text x="100.6" y="110.3">14</text>
<text x="100.6" y="112.8">15</text>
<text x="123.5" y="112.8">10</text>
<text x="124" y="110.3">7</text>
<text x="193.8" y="110.3">3</text>
<text x="193.8" y="112.8">4</text>
<text x="216.2" y="112.8">17</text>
<text x="216.2" y="110.3">18</text>
<text x="325.9" y="109">1</text>
<text x="351.3" y="109">2</text>
<text x="50.3" y="115.4">6</text>
<text x="50.3" y="117.9">8</text>
<text x="70.2" y="119.2">10</text>
<text x="70.6" y="114.1">4</text>
<text x="124" y="115.4">1</text>
<text x="124" y="117.9">5</text>
<text x="193.8" y="115.4">5</text>
<text x="193.8" y="117.9">6</text>
<text x="216.2" y="117.9">15</text>
<text x="216.2" y="115.4">16</text>
<text x="49.8" y="123">12</text>
<text x="49.8" y="125.5">13</text>
<text x="50.3" y="120.4">9</text>
<text x="70.2" y="124.2">11</text>
<text x="123.5" y="125.5">11</text>
<text x="124" y="120.4">6</text>
<text x="124" y="123">9</text>
<text x="193.8" y="120.4">7</text>
<text x="193.8" y="123">8</text>
<text x="193.8" y="125.5">9</text>
<text x="216.2" y="125.5">12</text>
<text x="216.2" y="123">13</text>
<text x="216.2" y="120.4">14</text>
<text x="59.4" y="131.3" transform="rotate(-90 59.4 131.3)">7</text>
<text x="62" y="131.8" transform="rotate(-90 62 131.8)">14</text>
<text x="101.1" y="128.1">8</text>
<text x="123.5" y="128.1">12</text>
<text x="193.3" y="128.1">10</text>
<text x="216.2" y="128.1">11</text>
<text x="10.4" y="135.7">C</text>
<text x="408.4" y="135.7">C</text>
<text x="100.6" y="154.7">16</text>
<text x="124" y="154.7">3</text>
<text x="312.7" y="155.5" transform="rotate(-90 312.7 155.5)">3</text>
<text x="100.6" y="159.8">13</text>
<text x="124" y="157.3">2</text>
<text x="124" y="159.8">4</text>
<text x="305.7" y="160.3">2</text>
<text x="346.2" y="159.8">1</text>
<text x="369.1" y="159.8">8</text>
<text x="100.6" y="162.3">14</text>
<text x="100.6" y="164.9">15</text>
<text x="123.5" y="164.9">10</text>
<text x="124" y="167.4">1</text>
<text x="124" y="162.3">7</text>
<text x="312.7" y="163.1" transform="rotate(-90 312.7 163.1)">1</text>
<text x="346.2" y="162.3">2</text>
<text x="346.2" y="164.9">3</text>
<text x="346.2" y="167.4">4</text>
<text x="369.1" y="167.4">5</text>
<text x="369.1" y="164.9">6</text>
<text x="369.1" y="162.3">7</text>
<text x="124" y="170">5</text>
<text x="124" y="172.5">6</text>
<text x="123.5" y="177.6">11</text>
<text x="124" y="175">9</text>
<text x="10.4" y="185.7">D</text>
<text x="101.1" y="180.1">8</text>
<text x="123.5" y="180.1">12</text>
<text x="408.4" y="185.7">D</text>
<text x="64.9" y="227.1">1</text>
<text x="89.1" y="227.1">1</text>
<text x="64.9" y="229.7">2</text>
<text x="64.9" y="232.2">3</text>
<text x="89.1" y="229.7">2</text>
<text x="89.1" y="232.2">3</text>
<text x="10.4" y="235.7">E</text>
<text x="64.9" y="234.7">4</text>
<text x="64.9" y="237.3">5</text>
<text x="64.9" y="239.8">6</text>
<text x="89.1" y="234.7">4</text>
<text x="89.1" y="237.3">5</text>
<text x="89.1" y="239.8">6</text>
<text x="408.4" y="235.7">E</text>
<text x="64.9" y="242.4">7</text>
<text x="64.9" y="244.9">8</text>
<text x="89.1" y="242.4">7</text>
<text x="89.1" y="244.9">8</text>
<text x="64.4" y="250">10</text>
<text x="64.9" y="247.4">9</text>
<text x="88.6" y="250">10</text>
<text x="89.1" y="247.4">9</text>
<text x="64.4" y="252.5">11</text>
<text x="64.4" y="255.1">12</text>
<text x="64.4" y="257.6">13</text>
<text x="88.6" y="252.5">11</text>
<text x="88.6" y="255.1">12</text>
<text x="88.6" y="257.6">13</text>
<text x="64.4" y="260.1">14</text>
<text x="64.4" y="262.7">15</text>
<text x="88.6" y="260.1">14</text>
<text x="88.6" y="262.7">15</text>
<text x="10.5" y="285.7">F</text>
<text x="35" y="286.7">1</text>
<text x="85" y="286.7">2</text>
<text x="135" y="286.7">3</text>
<text x="185" y="286.7">4</text>
<text x="235" y="286.7">5</text>
<text x="285" y="286.7">6</text>
<text x="335" y="286.7">7</text>
<text x="385" y="286.7">8</text>
<text x="408.5" y="285.7">F</text>
</g>
<g font-size="1.8" fill="#008484">
<text x="217.8" y="36.1">GND</text>
<text x="37.8" y="45.3" transform="rotate(-90 37.8 45.3)">+12V</text>
<text x="45.3" y="43.9">2.2k</text>
<text x="45.9" y="46">R1</text>
<text x="92.2" y="42.5">0.1uF</text>
<text x="94.8" y="47.6">C1</text>
<text x="212" y="45">1uF</text>
<text x="224.4" y="45">100uF</text>
<text x="329.9" y="46.4">G9</text>
<text x="345" y="46.4">A14</text>
<text x="59.8" y="52.8">Q1</text>
<text x="93.7" y="52.9" transform="rotate(-90 93.7 52.9)">+12V</text>
<text x="105.2" y="51.5">VDD</text>
<text x="118.5" y="51.5">Q0</text>
<text x="212.9" y="50.1">C2</text>
<text x="226.2" y="50.1">C3</text>
<text x="329.9" y="51.5">A12</text>
<text x="329.9" y="48.9">PS9</text>
<text x="344.9" y="48.9">PS8</text>
<text x="345.9" y="51.5">G8</text>
<text x="59.6" y="55.4">Q_NMOS_GSD</text>
<text x="105.2" y="56.6">Disable</text>
<text x="105.2" y="59.1">Clock</text>
<text x="118.5" y="54">Q1</text>
<text x="118.5" y="56.6">Q2</text>
<text x="118.5" y="59.1">Q3</text>
<text x="197.9" y="57.8">CLR</text>
<text x="209.9" y="57.8">VCC</text>
<text x="329.9" y="59.1">PS11</text>
<text x="329.9" y="56.6">G11</text>
<text x="329.9" y="54">A10</text>
<text x="343.9" y="54">PS10</text>
<text x="344.9" y="59.1">G12</text>
<text x="344.9" y="56.6">G10</text>
<text x="37.8" y="64.6" transform="rotate(-90 37.8 64.6)">+3.3V</text>
<text x="45.3" y="63">2.2k</text>
<text x="45.9" y="65">R2</text>
<text x="105.2" y="61.6">Reset</text>
<text x="118.5" y="64.2">Q5</text>
<text x="118.5" y="61.6">Q4</text>
<text x="197.9" y="60.4">D1</text>
<text x="197.9" y="62.9">D2</text>
<text x="197.9" y="65.4">D3</text>
<text x="211.5" y="65.4">Y3</text>
<text x="211.5" y="62.9">Y2</text>
<text x="211.5" y="60.4">Y1</text>
<text x="329.9" y="64.2">A6</text>
<text x="329.9" y="61.6">A8</text>
<text x="343.9" y="61.6">PS12</text>
<text x="345" y="64.2">A16</text>
<text x="37.8" y="70.7" transform="rotate(-90 37.8 70.7)">+12V</text>
<text x="45.3" y="69.3">2.2k</text>
<text x="45.9" y="71.4">R3</text>
<text x="118.5" y="66.7">Q6</text>
<text x="118.5" y="69.3">Q7</text>
<text x="118.5" y="71.8">Q8</text>
<text x="197.9" y="68">D4</text>
<text x="197.9" y="70.5">D5</text>
<text x="211.5" y="70.5">Y5</text>
<text x="211.5" y="68">Y4</text>
<text x="329.9" y="71.8">A4</text>
<text x="329.9" y="69.3">PS13</text>
<text x="329.9" y="66.7">G13</text>
<text x="343.9" y="71.8">PS14</text>
<text x="344.9" y="69.3">G14</text>
<text x="345" y="66.7">A18</text>
<text x="59.8" y="76.9">Q2</text>
<text x="105.2" y="76.9">GND</text>
<text x="117" y="76.9">Q5-9</text>
<text x="118.5" y="74.3">Q9</text>
<text x="197.9" y="73.1">D6</text>
<text x="197.9" y="75.6">D7</text>
<text x="211.5" y="75.6">Y7</text>
<text x="211.5" y="73.1">Y6</text>
<text x="329.9" y="76.9">TSR</text>
<text x="329.9" y="74.3">A2</text>
<text x="343.8" y="76.9">R10X</text>
<text x="345" y="74.3">A20</text>
<text x="59.6" y="79.5">Q_NMOS_GSD</text>
<text x="197.9" y="78.1">D8</text>
<text x="197.9" y="80.7">CLK</text>
<text x="209.7" y="80.7">GND</text>
<text x="211.5" y="78.1">Y8</text>
<text x="226.8" y="82" transform="rotate(-90 226.8 82)">GND</text>
<text x="329.9" y="82">A3</text>
<text x="329.9" y="79.4">A1</text>
<text x="345" y="82">A21</text>
<text x="345" y="79.4">A22</text>
<text x="37.8" y="88.7" transform="rotate(-90 37.8 88.7)">+3.3V</text>
<text x="45.3" y="87.1">2.2k</text>
<text x="45.9" y="89.1">R4</text>
<text x="226.8" y="89.6" transform="rotate(-90 226.8 89.6)">GND</text>
<text x="329.9" y="84.5">PS1</text>
<text x="329.9" y="89.6">A5</text>
<text x="329.9" y="87">G1</text>
<text x="344.9" y="87">PS2</text>
<text x="345" y="84.5">A19</text>
<text x="345.9" y="89.6">G2</text>
<text x="92.2" y="94.6">0.1uF</text>
<text x="212" y="93.3">1uF</text>
<text x="224.4" y="93.3">100uF</text>
<text x="329.9" y="94.7">PS3</text>
<text x="329.9" y="92.1">A7</text>
<text x="345" y="94.7">A15</text>
<text x="345" y="92.1">A17</text>
<text x="94.8" y="99.6">C6</text>
<text x="212.9" y="98.4">C4</text>
<text x="226.2" y="98.4">C5</text>
<text x="329.9" y="99.7">G5</text>
<text x="329.9" y="97.2">G3</text>
<text x="344.9" y="97.2">PS4</text>
<text x="345.9" y="99.7">G4</text>
<text x="93.7" y="105" transform="rotate(-90 93.7 105)">+12V</text>
<text x="105.2" y="103.5">VDD</text>
<text x="118.5" y="106.1">Q1</text>
<text x="118.5" y="103.5">Q0</text>
<text x="197.9" y="106.1">CLR</text>
<text x="209.9" y="106.1">VCC</text>
<text x="329.9" y="107.4">PS7</text>
<text x="329.9" y="104.8">G7</text>
<text x="329.9" y="102.3">PS5</text>
<text x="344.9" y="107.4">PS6</text>
<text x="345" y="104.8">A11</text>
<text x="345" y="102.3">A13</text>
<text x="54.4" y="108.6">A1</text>
<text x="54.4" y="111.2">B1</text>
<text x="54.4" y="113.7">A2</text>
<text x="65.2" y="109.9">Q1</text>
<text x="105.2" y="108.6">Disable</text>
<text x="105.2" y="111.2">Clock</text>
<text x="105.2" y="113.7">Reset</text>
<text x="118.5" y="108.6">Q2</text>
<text x="118.5" y="111.2">Q3</text>
<text x="118.5" y="113.7">Q4</text>
<text x="197.9" y="108.6">D1</text>
<text x="197.9" y="111.2">D2</text>
<text x="197.9" y="113.7">D3</text>
<text x="211.5" y="113.7">Y3</text>
<text x="211.5" y="111.2">Y2</text>
<text x="211.5" y="108.6">Y1</text>
<text x="329.9" y="109.9">A9</text>
<text x="345.9" y="109.9">G6</text>
<text x="54.4" y="116.2">B2</text>
<text x="54.4" y="118.8">A3</text>
<text x="65.2" y="115">Q2</text>
<text x="118.5" y="116.2">Q5</text>
<text x="118.5" y="118.8">Q6</text>
<text x="197.9" y="116.2">D4</text>
<text x="197.9" y="118.8">D5</text>
<text x="211.5" y="118.8">Y5</text>
<text x="211.5" y="116.2">Y4</text>
<text x="54.4" y="121.3">B3</text>
<text x="54.4" y="123.9">A4</text>
<text x="65.2" y="120.1">Q3</text>
<text x="65.2" y="125.1">Q4</text>
<text x="118.5" y="121.3">Q7</text>
<text x="118.5" y="123.9">Q8</text>
<text x="197.9" y="121.3">D6</text>
<text x="197.9" y="123.9">D7</text>
<text x="211.5" y="123.9">Y7</text>
<text x="211.5" y="121.3">Y6</text>
<text x="54.4" y="126.4">B4</text>
<text x="60.3" y="127.3" transform="rotate(-90 60.3 127.3)">GND</text>
<text x="62.9" y="127.3" transform="rotate(-90 62.9 127.3)">VDD</text>
<text x="105.2" y="128.9">GND</text>
<text x="117" y="128.9">Q5-9</text>
<text x="118.5" y="126.4">Q9</text>
<text x="197.9" y="126.4">D8</text>
<text x="197.9" y="128.9">CLK</text>
<text x="209.7" y="128.9">GND</text>
<text x="211.5" y="126.4">Y8</text>
<text x="65.5" y="136.6">C7</text>
<text x="72.7" y="135.5" transform="rotate(-90 72.7 135.5)">+12V</text>
<text x="217.8" y="135.4">GND</text>
<text x="65.7" y="141.7">0.1uF</text>
<text x="92.2" y="146.6">0.1uF</text>
<text x="345" y="146.8">1.2k</text>
<text x="345.6" y="148.8">R5</text>
<text x="366.8" y="146.8">10k</text>
<text x="367.2" y="148.8">R6</text>
<text x="94.8" y="151.7">C8</text>
<text x="105.2" y="155.6">VDD</text>
<text x="118.5" y="155.6">Q0</text>
<text x="93.7" y="157" transform="rotate(-90 93.7 157)">+12V</text>
<text x="105.2" y="160.7">Disable</text>
<text x="118.5" y="158.2">Q1</text>
<text x="118.5" y="160.7">Q2</text>
<text x="290.6" y="159.5">330</text>
<text x="291" y="161.5">R7</text>
<text x="315.7" y="158.7" transform="rotate(-90 315.7 158.7)">Q3</text>
<text x="325.9" y="157">C9</text>
<text x="350.3" y="160.7">GND</text>
<text x="362.3" y="160.7">VDD</text>
<text x="381.3" y="157.1" transform="rotate(-90 381.3 157.1)">+12V</text>
<text x="105.2" y="163.2">Clock</text>
<text x="105.2" y="165.8">Reset</text>
<text x="118.5" y="163.2">Q3</text>
<text x="118.5" y="165.8">Q4</text>
<text x="195.8" y="164.8">+3.3V</text>
<text x="226.3" y="164.8">+3.3V</text>
<text x="318.2" y="163.9" transform="rotate(-90 318.2 163.9)">Q_NMOS_SGD</text>
<text x="325.9" y="162">1uF</text>
<text x="350.3" y="163.2">IN(+)</text>
<text x="350.3" y="165.8">IN(-)</text>
<text x="362.3" y="163.2">OUT</text>
<text x="363.1" y="165.8">B/S</text>
<text x="383.3" y="163.3">10k</text>
<text x="383.7" y="165.3">R8</text>
<text x="395.2" y="164.7" transform="rotate(-90 395.2 164.7)">+12V</text>
<text x="118.5" y="168.3">Q5</text>
<text x="118.5" y="170.9">Q6</text>
<text x="118.5" y="173.4">Q7</text>
<text x="300.5" y="168.4">2.2k</text>
<text x="301.1" y="170.4">R9</text>
<text x="350.3" y="168.3">VEE</text>
<text x="362.4" y="168.3">BAL</text>
<text x="43.7" y="179.8" transform="rotate(-90 43.7 179.8)">GND</text>
<text x="54.2" y="174.7">2.2k</text>
<text x="54.3" y="176.8">R10</text>
<text x="118.5" y="175.9">Q8</text>
<text x="118.5" y="178.5">Q9</text>
<text x="196.6" y="176.9" transform="rotate(-90 196.6 176.9)">R11</text>
<text x="198.7" y="176.8" transform="rotate(-90 198.7 176.8)">330</text>
<text x="227.1" y="176.9" transform="rotate(-90 227.1 176.9)">R12</text>
<text x="229.1" y="176.8" transform="rotate(-90 229.1 176.8)">330</text>
<text x="59" y="185.8" transform="rotate(-90 59 185.8)">C11</text>
<text x="105.2" y="181">GND</text>
<text x="117" y="181">Q5-9</text>
<text x="309.2" y="182.4">GND</text>
<text x="337.1" y="182.4">GND</text>
<text x="354.9" y="182.2" transform="rotate(-90 354.9 182.2)">0.1uF</text>
<text x="359.9" y="180.7" transform="rotate(-90 359.9 180.7)">C10</text>
<text x="53.9" y="187.2" transform="rotate(-90 53.9 187.2)">0.1uF</text>
<text x="33.6" y="220.4" transform="rotate(-90 33.6 220.4)">GND</text>
<text x="34" y="227.1" transform="rotate(-90 34 227.1)">+3.3V</text>
<text x="67.6" y="225.5">J1</text>
<text x="85.4" y="225.5">J2</text>
<text x="34" y="233.2" transform="rotate(-90 34 233.2)">+12V</text>
<text x="71.8" y="250.8" transform="rotate(-90 71.8 250.8)">CONN_01X15</text>
<text x="84.4" y="250.8" transform="rotate(-90 84.4 250.8)">CONN_01X15</text>
</g>
</svg>
